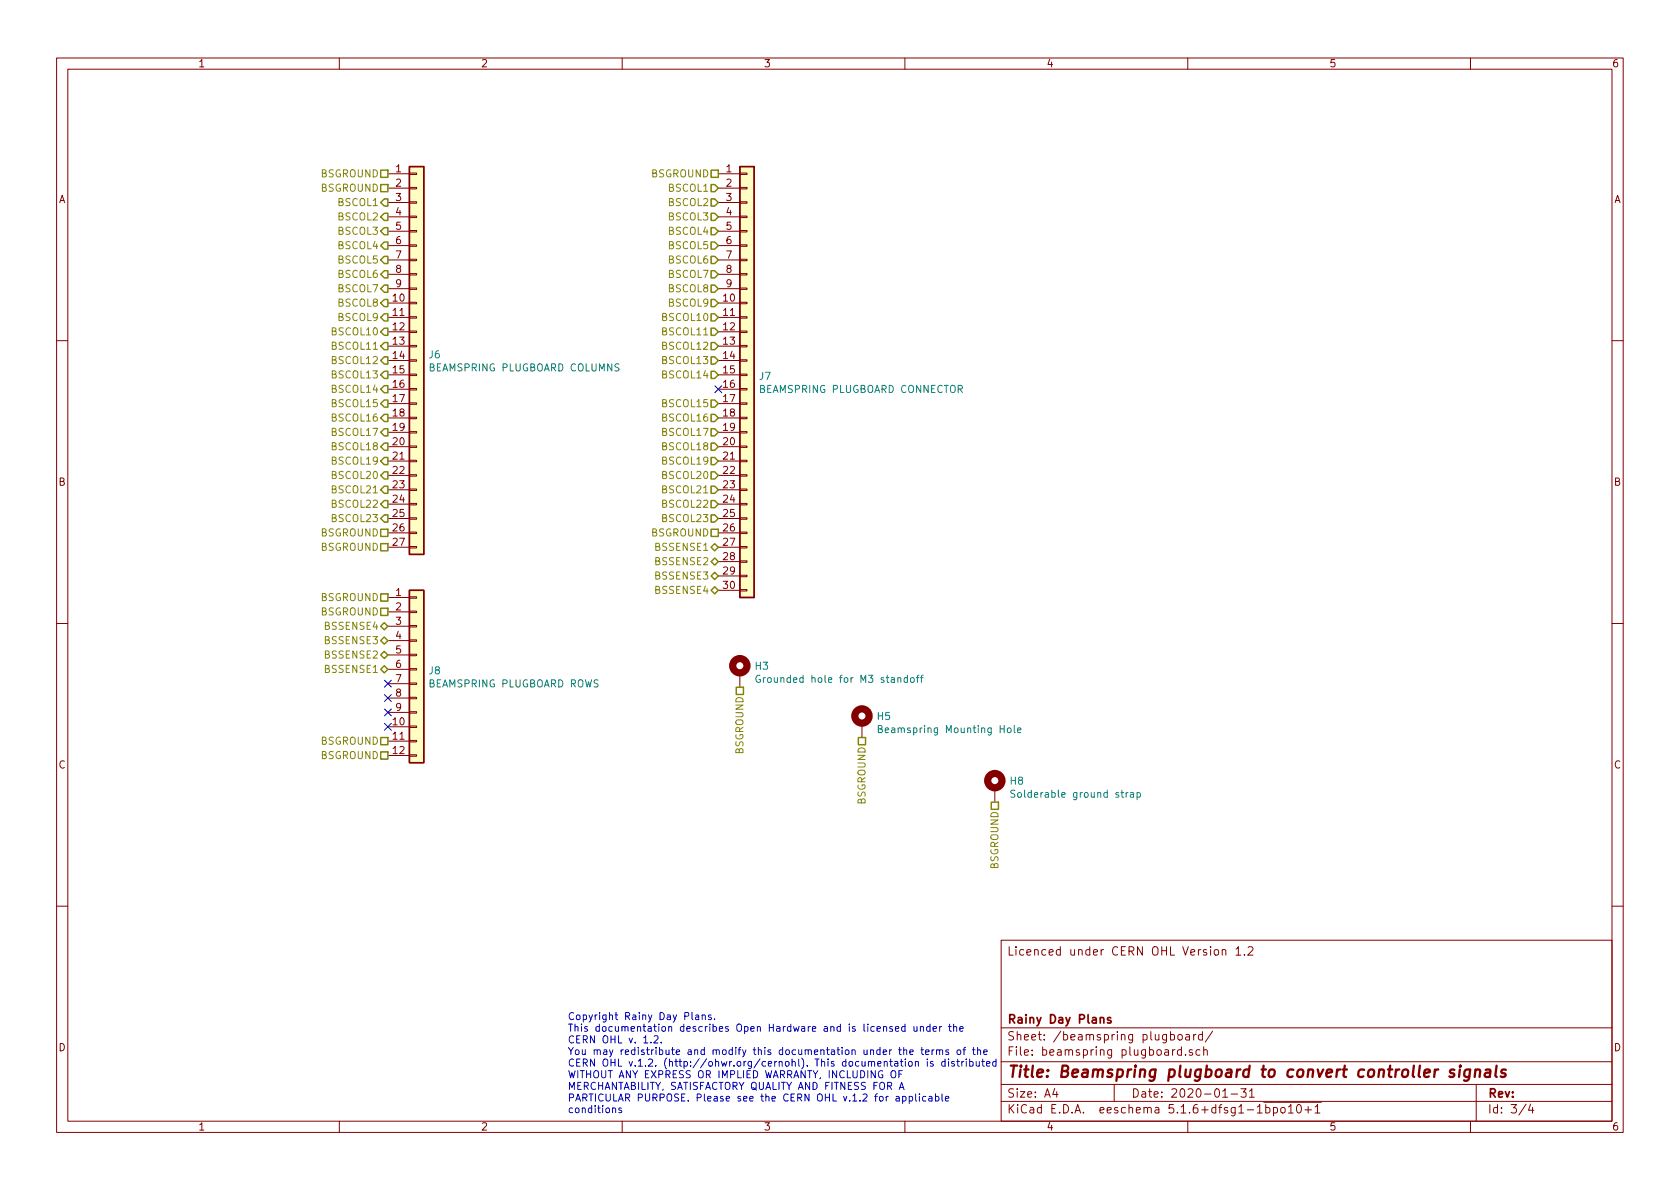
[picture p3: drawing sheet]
<svg xmlns="http://www.w3.org/2000/svg" width="297mm" height="210mm" viewBox="0 0 297 210" stroke-linecap="round" stroke-linejoin="round" font-family="sans-serif">
<g fill="none" stroke="#840000" stroke-width=".18">
<path d="M10 10.3h277v189.9h-277zM12 12.2h273v186.1h-273zM60 10.3v1.9M110 10.3v1.9M160 10.3v1.9M210 10.3v1.9M260 10.3v1.9M68.6 30.7h3.8M68.6 33.3h3.8M68.6 35.8h3.8M68.6 38.3h3.8M72.4 38.2h1.3v.3h-1.3z"/>
<path d="M72.4 35.7h1.3v.2h-1.3zM72.4 33.1h1.3v.3h-1.3zM72.4 30.6h1.3v.3h-1.3zM127 30.7h3.8M127 33.3h3.8M127 35.8h3.8M127 38.3h3.8M130.8 38.2h1.3v.3h-1.3zM130.8 35.7h1.3v.2h-1.3zM130.8 33.1h1.3v.3h-1.3zM130.8 30.6h1.3v.3h-1.3zM68.6 53.6h3.8"/>
<path d="M68.6 56.1h3.8M68.6 58.7h3.8M68.6 40.9h3.8M68.6 43.4h3.8M68.6 46h3.8M68.6 48.5h3.8M68.6 51h3.8M72.4 58.5h1.3v.3h-1.3zM72.4 56h1.3v.3h-1.3zM72.4 53.5h1.3v.2h-1.3zM72.4 50.9h1.3v.3h-1.3zM72.4 48.4h1.3v.2h-1.3z"/>
<path d="M72.4 45.8h1.3v.3h-1.3zM72.4 43.3h1.3v.3h-1.3zM72.4 40.8h1.3v.2h-1.3zM127 53.6h3.8M127 56.1h3.8M127 58.7h3.8M127 40.9h3.8M127 43.4h3.8M127 46h3.8M127 48.5h3.8M127 51h3.8M130.8 58.5h1.3v.3h-1.3z"/>
<path d="M130.8 56h1.3v.3h-1.3zM130.8 53.5h1.3v.2h-1.3zM130.8 50.9h1.3v.3h-1.3zM130.8 48.4h1.3v.2h-1.3zM130.8 45.8h1.3v.3h-1.3zM130.8 43.3h1.3v.3h-1.3zM130.8 40.8h1.3v.2h-1.3zM10 60.2h2M68.6 61.2h3.8M68.6 63.7h3.8M68.6 66.3h3.8M68.6 68.8h3.8"/>
<path d="M68.6 71.4h3.8M68.6 73.9h3.8M68.6 76.4h3.8M68.6 79h3.8M72.4 78.9h1.3v.2h-1.3zM72.4 76.3h1.3v.3h-1.3zM72.4 73.8h1.3v.2h-1.3zM72.4 71.2h1.3v.3h-1.3zM72.4 68.7h1.3v.3h-1.3zM72.4 66.2h1.3v.2h-1.3zM72.4 63.6h1.3v.3h-1.3zM72.4 61.1h1.3v.2h-1.3z"/>
<path d="M127 61.2h3.8M127 63.7h3.8M127 66.3h3.8M127 68.8h3.8M127 71.4h3.8M127 73.9h3.8M127 76.4h3.8M127 79h3.8M130.8 78.9h1.3v.2h-1.3zM130.8 76.3h1.3v.3h-1.3zM130.8 73.8h1.3v.2h-1.3zM130.8 71.2h1.3v.3h-1.3z"/>
<path d="M130.8 68.7h1.3v.3h-1.3zM130.8 66.2h1.3v.2h-1.3zM130.8 63.6h1.3v.3h-1.3zM130.8 61.1h1.3v.2h-1.3zM285 60.2h2M68.6 81.5h3.8M68.6 84.1h3.8M68.6 86.6h3.8M68.6 89.1h3.8M68.6 91.7h3.8M68.6 94.2h3.8M68.6 96.8h3.8"/>
<path d="M72.4 96.6h1.3v.3h-1.3zM72.4 94.1h1.3v.3h-1.3zM72.4 91.6h1.3v.2h-1.3zM72.4 89h1.3v.3h-1.3zM72.4 86.5h1.3v.2h-1.3zM72.4 83.9h1.3v.3h-1.3zM72.4 81.4h1.3v.3h-1.3zM127 81.5h3.8M127 84.1h3.8M127 86.6h3.8M127 89.1h3.8M127 91.7h3.8"/>
<path d="M127 94.2h3.8M127 96.8h3.8M127 99.3h3.8M130.8 99.2h1.3v.2h-1.3zM130.8 96.6h1.3v.3h-1.3zM130.8 94.1h1.3v.3h-1.3zM130.8 91.6h1.3v.2h-1.3zM130.8 89h1.3v.3h-1.3zM130.8 86.5h1.3v.2h-1.3zM130.8 83.9h1.3v.3h-1.3zM130.8 81.4h1.3v.3h-1.3zM10 110.3h2"/>
<path d="M68.6 105.7h3.8M68.6 108.2h3.8M68.6 110.7h3.8M68.6 113.3h3.8M68.6 115.8h3.8M68.6 118.4h3.8M72.4 118.2h1.3v.3h-1.3zM72.4 115.7h1.3v.2h-1.3zM72.4 113.2h1.3v.2h-1.3zM72.4 110.6h1.3v.3h-1.3zM72.4 108.1h1.3v.2h-1.3zM72.4 105.5h1.3v.3h-1.3z"/>
<path d="M127 101.8h3.8M127 104.4h3.8M130.8 104.3h1.3v.2h-1.3zM130.8 101.7h1.3v.3h-1.3zM130.8 119v2.5M285 110.3h2M68.6 128.5h3.8M68.6 131.1h3.8M68.6 133.6h3.8M68.6 120.9h3.8M68.6 123.4h3.8M68.6 126h3.8"/>
<path d="M72.4 133.5h1.3v.2h-1.3zM72.4 130.9h1.3v.3h-1.3zM72.4 128.4h1.3v.2h-1.3zM72.4 125.9h1.3v.2h-1.3zM72.4 123.3h1.3v.3h-1.3zM72.4 120.8h1.3v.2h-1.3zM152.4 127.9v2.5M175.9 139.3v2.6M10 160.2h2M177 166.3h108v32h-108zM214.8 168l.2-.1 .4 .1v.8l-.2 .1-.4-.1zM216.1 168l.2-.1 .4 .1v.9"/>
<path d="M216.1 167.9v1M218.5 167.8l.4-.4v1.5M218.5 168.9h.9M220 168.8v.1M220.7 167.6l.2-.2h.3l.3 .2v.2l-.9 1.1h.9M285 160.2h2M60 198.3v1.9M110 198.3v1.9M160 198.3v1.9M177 194.8h108M177 191.8h108M177 187.8h108"/>
<path d="M177 181.8h108M186.5 192.5l-.4 1h1M186.8 193v1M197 191.8v3M207 183l.4-.1 .3 .3-.1 .6-.2 .1-.4-.1M207.7 185.6l-.4 .3M208.3 183.1l.2-.2 .5 .2v.7l-.2 .1-.5-.1zM208.9 185.7l-.4-.1-.3 .3 .1 .6 .2 .1 .4-.1M208.9 185.1v1.5M209.6 186.5v.1M209.7 183h.6v.9M210 198.3v1.9"/>
<path d="M210.3 183.3l-.5 .1-.2 .2 .2 .3 .5-.1M210.8 185.7l-.3-.1-.2 .2v.2l.5 .2v.3h-.5M211 182.9v1M211.5 182.9l-.4 .2-.1 .1M212.2 185.7l-.4-.1-.3 .3v.6l.3 .1 .4-.1M212.6 183l-.4-.1-.3 .3 .1 .6 .2 .1 .4-.1M212.6 182.4v1.5M212.8 185.7l.2-.1 .4 .1 .1 .9M212.8 185.1v1.5M214.4 182.3l-1.3 2M216.2 193l.4-.5v1.5M216.2 194h.8"/>
<path d="M217.7 193.5h1.1M219.4 192.5h.9l-.5 .6 .5 .1v.7l-.3 .1-.6-.1M220.9 193l.4-.5v1.5M220.9 194h.9M222.3 196.8h.9M223.4 194.9h10.3M223.8 195.9l.4-.1 .3 .3v.6l-.3 .1-.4-.1M223.8 195.3v1.5M225.2 195.9l.4-.1 .3 .3-.1 .6-.2 .1-.4-.1M225.2 195.8v1.5M226.5 196l.2-.2 .5 .2v.5l-.1 .2-.4 .1-.2-.1zM227.8 195.8l.4-.5v1.5"/>
<path d="M227.8 196.8h.9M229.4 195.4l.2-.1a.8 .8 0 0 1 .5 .8 .8 .8 0 0 1-.5 .7 1 1 0 0 1-.2-1.4zM230.7 196.3h1.2M231.3 195.7v1.1M232.5 195.8l.4-.5v1.5M232.5 196.8h.9M260 198.3v1.9M261 191.8v6.5M269.8 195.2l-1.2 2M270.6 195.2l-.3 1.1h.9M271 195.8v1"/>
</g>
<path d="M257.1 189.2a.49 .49 0 0 0-.7 .3v.2l.5 .1 .2 .3-.3 .3-.5-.1M258.1 189.1l-.1 1.3M258.2 188.4l-.1 .1 .1 .1v-.2v.2M259.9 189.2a.68 .68 0 0 0-1 .3v.8l.3 .1 .6-.1M259.9 189.1l-.2 1.6a.6 .6 0 0 1-.8 .3M260.9 189.3a.5 .5 0 0 1 .8 .1l-.1 1M260.9 189.1l-.2 1.3M262.7 189.2h.8l-.1 1.2M263.5 189.6l-.7 .1a.4 .4 0 0 0-.3 .3 .4 .4 0 0 0 .2 .4l.7-.1M264.6 188.4l-.2 1.8 .2 .2M266.2 189.2h-.6l-.2 .3 .3 .3 .4 .1 .1 .3-.1 .1-.2 .1-.6-.1" fill="none" stroke="#840000" stroke-width=".41"/>
<path d="M194.5 180.1l.2-.2 .4 .1 .1 .9M196.4 180a.37 .37 0 0 0-.6 .1l.1 .3 .5 .1 .1 .1-.3 .3-.4-.1" fill="none" stroke="#840000" stroke-width=".3"/>
<g fill="#ffffc2" stroke="#ffffc2" stroke-width=".18">
<path d="M72.4 104.4h2.5v30.5h-2.5z"/>
<path d="M130.8 29.5h2.5v76.2h-2.5z"/>
<path d="M72.4 29.5h2.5v68.5h-2.5z"/>
</g>
<path d="M72.4 29.5h2.5v68.5h-2.5zM130.8 29.5h2.5v76.2h-2.5zM72.4 104.4h2.5v30.5h-2.5z" fill="none" stroke="#840000" stroke-width=".25"/>
<g fill="none" stroke="#008484" stroke-width=".18">
<path d="M109.4 64.4l-.4-.1-.2 .2-.1 .2 .1 .2 .5 .2 .1 .3-.2 .2h-.5M134.4 119.5a.59 .59 0 0 0-.8 .5 .59 .59 0 0 0 .8 .6v-.5h-.2M160.4 119.9l-.3-.1-.3 .3 .1 .5h.5M160.4 119.4v1.3M161.1 119.9l.3-.1 .2 .3v.3l-.2 .3-.3-.1-.1-.2zM162 119.8h.5M162.5 119.4l-.3 .2v1.1M162.7 119.8h.5M163.2 119.4l-.3 .2v1.1M155.3 128.9l.6-.1v-.4l-.6-.1v1.3h.5l.2-.3v-.2l-.3-.2M178.2 128.8l.1-.1 .4 .1 .1 .5-.2 .2-.3 .1-.1-.2zM179.3 128.3v1.1l.2 .2"/>
<path d="M179.5 139.8l-.5-.1-.2 .1-.1 .3 .1 .2 .5 .2 .2 .3-.3 .2-.5-.1M179.9 129.1l.6-.1v-.2l-.4-.1-.2 .2 .1 .6h.5M199.5 140.2h-.3l-.1 .2M199.9 140.2h.5v.8M200.4 140.5h-.4l-.2 .2 .2 .3 .4-.1M201 140.2h.4l.3 .2-.2 .5h-.5M201 140.2v1.2"/>
</g>
<g fill="none" stroke="#840000" stroke-width="1.3">
<circle cx="130.8" cy="117.7" r="1.27"/>
<circle cx="152.4" cy="126.6" r="1.27"/>
<circle cx="175.9" cy="138" r="1.27"/>
</g>
<g fill="none" stroke="#848400" stroke-width=".25">
<path d="M67.3 30.1h1.3v1.3h-1.3zM67.3 32.6h1.3v1.3h-1.3zM67.3 38.3l.6-.6h.7v1.3h-.7zM67.3 35.8l.6-.6h.7v1.2h-.7zM125.7 30.1h1.3v1.3h-1.3zM125.7 37.7h.7l.6 .6-.6 .7h-.7zM125.7 35.2h.7l.6 .6-.6 .6h-.7zM125.7 32.6h.7l.6 .7-.6 .6h-.7zM67.3 58.7l.6-.7h.7v1.3h-.7zM67.3 56.1l.6-.6h.7v1.3h-.7zM67.3 53.6l.6-.6h.7v1.2h-.7zM67.3 51l.6-.6h.7v1.3h-.7z"/>
<path d="M67.3 48.5l.6-.6h.7v1.2h-.7zM67.3 46l.6-.7h.7v1.3h-.7zM67.3 40.9l.6-.6h.7v1.2h-.7zM67.9 42.8h.7v1.3h-.7l-.6-.7zM125.7 58h.7l.6 .7-.6 .6h-.7zM125.7 55.5h.7l.6 .6-.6 .7h-.7zM125.7 53h.7l.6 .6-.6 .6h-.7zM125.7 50.4h.7l.6 .6-.6 .7h-.7zM125.7 47.9h.7l.6 .6-.6 .6h-.7zM125.7 45.3h.7l.6 .7-.6 .6h-.7zM125.7 42.8h.7l.6 .6-.6 .7h-.7zM125.7 40.3h.7l.6 .6-.6 .6h-.7z"/>
<path d="M67.3 76.4l.6-.6h.7v1.3h-.7zM67.3 71.4l.6-.7h.7v1.3h-.7zM67.3 66.3l.6-.6h.7v1.2h-.7zM67.9 78.4h.7v1.2h-.7l-.6-.6zM67.9 73.3h.7v1.2h-.7l-.6-.6zM67.9 68.2h.7v1.3h-.7l-.6-.7zM67.9 63.1h.7v1.3h-.7l-.6-.7zM67.9 60.6h.7v1.2h-.7l-.6-.6zM125.7 63.1h.7l.6 .6-.6 .7h-.7zM125.7 78.4h.7l.6 .6-.6 .6h-.7zM125.7 75.8h.7l.6 .6-.6 .7h-.7zM125.7 73.3h.7l.6 .6-.6 .6h-.7z"/>
<path d="M125.7 70.7h.7l.6 .7-.6 .6h-.7zM125.7 65.7h.7l.6 .6-.6 .6h-.7zM125.7 60.6h.7l.6 .6-.6 .6h-.7zM67.3 93.6h1.3v1.3h-1.3zM67.3 96.1h1.3v1.3h-1.3zM67.3 81.5l.6-.6h.7v1.3h-.7zM67.3 86.6l.6-.6h.7v1.2h-.7zM67.9 91.1h.7v1.2h-.7l-.6-.6zM67.9 88.5h.7v1.3h-.7l-.6-.7zM67.9 83.4h.7v1.3h-.7l-.6-.6zM125.7 91.1h.7l.6 .6-.6 .6h-.7zM125.7 88.5h.7l.6 .6-.6 .7h-.7z"/>
<path d="M125.7 86h.7l.6 .6-.6 .6h-.7zM125.7 83.4h.7l.6 .7-.6 .6h-.7zM125.7 80.9h.7l.6 .6-.6 .7h-.7zM125.7 96.8l.7-.7 .6 .7-.6 .6zM125.7 93.6h1.3v1.3h-1.3zM126.4 98.7l.6 .6-.6 .6-.7-.6zM67.3 110.7l.6-.6 .7 .6-.7 .7zM67.3 113.3l.6-.7 .7 .7-.7 .6zM67.3 115.8l.6-.6 .7 .6-.7 .7zM67.3 118.4l.6-.7 .7 .7-.7 .6zM67.3 105h1.3v1.3h-1.3zM67.3 107.6h1.3v1.2h-1.3z"/>
<path d="M125.7 101.8l.7-.6 .6 .6-.6 .7zM125.7 104.4l.7-.6 .6 .6-.6 .6zM67.3 130.4h1.3v1.3h-1.3zM67.3 133h1.3v1.2h-1.3zM130.2 121.5h1.2v1.3h-1.2zM151.8 130.4h1.2v1.3h-1.2zM175.3 141.9h1.2v1.2h-1.2z"/>
</g>
<g fill="none" stroke="#0000c2" stroke-width=".18">
<path d="M122.4 179v1.1l.1 .2M123 179.5h.5v.8M123.5 179.8h-.4l-.1 .2v.3h.5M124.2 179.6l.1-.1h.3l.1 .8M124.2 179.5v.8M125.7 179.5h-.3l-.2 .1 .1 .2 .4 .2v.3h-.5M108.3 196.1l.2-.2 .3 .1 .1 .8M109.9 196l-.3-.1-.2 .2 .1 .2 .4 .1v.3h-.5M115.6 183.3l.5-.1 .3 .3-.1 .2-.7 .7h.8M116.9 184.3v.1M126.3 180.2v.1M157.6 189.5l.2-.2a.45 .45 0 0 1 .6 .5v.4l-.2 .3h-.5a.92 .92 0 0 1-.1-1z"/>
<path d="M157.8 181.6l-.3-.1-.2 .2 .1 .2 .4 .1v.3h-.5M158.3 181.9l.6-.1v-.2l-.4-.1-.2 .2 .1 .6h.5M158.4 193.9h.5l.1 .8M158.9 189.9h.5M159 192.7l.4-1.3 .4 1.3M159 194.2h-.4l-.2 .2v.3h.6M159.1 192.3h.6M159.5 189.3h-.6v1.3M159.6 193.9h.4l.2 .2-.1 .6h-.5M159.6 193.9v1.2M159.8 185.8l.2-.2 .3 .1v.8M159.8 185.2v1.3"/>
<path d="M160 181.6l-.3-.1-.3 .3 .1 .5h.5M160 181.1v1.3M160.7 187.8l.2-.1 .3 .1 .1 .5-.1 .2h-.3l-.2-.1zM160.8 193.9h.3l.3 .2-.2 .6h-.4M160.8 193.9v1.2M160.9 186l.6-.1-.1-.2-.3-.1-.2 .2v.6h.5M161.6 181.5v.8l.4 .1 .1-.2M161.8 187.8l.2-.1 .3 .1 .1 .7M161.8 187.7v.8M161.9 193.4v1.1l.2 .2M162.1 181.5v.9M162.6 193.4v.2"/>
<path d="M162.6 193.9v.8M162.7 181.7l.2-.2 .3 .1 .1 .8M162.7 181.5v.9M162.8 185.6h.5M163 185.2v1.1l.3 .2M163.7 186l.6-.1-.1-.2-.4-.1-.1 .2v.6h.5M163.7 193.9h-.4l-.2 .2 .1 .6h.5M164 187.3v.1M164 187.7v.8M164.3 193.9h.4l.1 .8M164.4 181.6l-.3-.1-.3 .3 .2 .5h.4M164.4 181.1v1.3"/>
<path d="M164.8 194.2h-.4l-.2 .2 .1 .3h.5M164.8 185.6v.9M165 181.9l.6-.1-.1-.2-.3-.1-.2 .2v.6h.5M165 187.8l-.3-.1-.2 .2 .1 .2 .4 .1v.3h-.5M165.2 185.6l-.4 .3M165.4 193.9h.4l.2 .2-.1 .6h-.5M165.4 193.4v1.3M165.6 185.8l.2-.2 .3 .1v.8M165.6 185.6v.9M166.1 185.8l.2-.2 .3 .1 .1 .8M166.1 181.5v.9M166.5 181.5l-.3 .1-.1 .2"/>
<path d="M166.5 193.4v1.1l.2 .2M167.1 187.8l-.4-.1-.2 .2 .1 .6h.5M167.1 187.3v1.2M167.2 194.3l.6-.1-.1-.3h-.4l-.1 .2v.6h.5M167.7 185.7l-.3-.1-.2 .2 .1 .2 .4 .1v.3h-.5M167.7 181.5h.5M167.7 187.3v.1M167.7 187.7v.8M167.9 181.1v1.1l.3 .2M168.6 181.7l.2-.2 .3 .1 .1 .8M168.6 181.1v1.3M168.7 187.8l-.3-.1-.2 .2 .1 .2 .4 .1v.3h-.5"/>
<path d="M169.2 187.7h.4M169.3 185.8l.2-.2 .3 .2 .1 .5-.2 .1-.2 .1-.2-.1zM169.3 187.3v1.1l.3 .1M169.7 181.9l.6-.1-.1-.2-.3-.1-.2 .2v.6h.5M170.1 187.7v.8M170.2 185.6h.5M170.4 187.7l-.3 .2M170.7 185.2l-.3 .2v1.1M170.8 187.3v.1M170.8 187.7v.8M171.4 187.8l.4-.1 .3 .2-.2 .6h-.5M171.4 187.3v1.2"/>
<path d="M171.9 185.6h.5M172.1 185.2v1.1l.3 .2M172.6 187.7l.1 .8h.3l.2-.1M172.8 185.8l.2-.2 .3 .1 .1 .8M172.8 185.2v1.3M173.2 187.7v.8M173.6 187.7h.5M173.8 187.3v1.1l.3 .1M173.9 186l.6-.1v-.2l-.4-.1-.2 .2 .1 .6h.5M174.4 188.1l.6-.1v-.2l-.4-.1-.2 .2 .1 .6h.5M176.1 187.8l-.4-.1-.2 .2 .1 .6h.5M176.1 187.3v1.2"/>
</g>
<path d="M126.4 68.2l1.2 1.2M127.6 68.2l-1.2 1.2M68 127.9l1.2 1.2M68 125.4l1.2 1.2M68 122.8l1.2 1.2M68 120.3l1.2 1.2M69.2 127.9l-1.2 1.2M69.2 125.4l-1.2 1.2M69.2 122.8l-1.2 1.2M69.2 120.3l-1.2 1.2" fill="none" stroke="#000084" stroke-width=".18"/>
<text font-size="2.8" fill="#840000" x="178" y="190.5">Title: Beamspring plugboard to convert controller signals</text>
<g font-size="2.1" fill="#840000">
<text x="178" y="169">Licenced under CERN OHL Version 1.2</text>
<text x="178" y="184">Sheet: /beamspring plugboard/</text>
<text x="178" y="181">Rainy Day Plans</text>
<text x="178" y="186.7">File: beamspring plugboard.sch</text>
<text x="178" y="196.9">KiCad E.D.A. eeschema 5.1.6+dfsg1-1bpo10+1</text>
<text x="178" y="194.1">Size: A4</text>
<text x="200" y="194.1">Date: 2020-01-31</text>
<text x="263" y="194.1">Rev:</text>
<text x="263" y="196.9">Id: 3/4</text>
</g>
<g font-size="1.8" fill="#840000">
<text x="35" y="11.9">1</text>
<text x="85" y="11.9">2</text>
<text x="135" y="11.9">3</text>
<text x="185" y="11.9">4</text>
<text x="235" y="11.9">5</text>
<text x="285" y="11.9">6</text>
<text x="10.4" y="35.9">A</text>
<text x="70" y="30.5">1</text>
<text x="70" y="33">2</text>
<text x="70" y="35.6">3</text>
<text x="128.4" y="30.5">1</text>
<text x="128.4" y="33">2</text>
<text x="128.4" y="35.6">3</text>
<text x="285.4" y="35.9">A</text>
<text x="70" y="38.1">4</text>
<text x="70" y="40.6">5</text>
<text x="128.4" y="38.1">4</text>
<text x="128.4" y="40.6">5</text>
<text x="70" y="43.2">6</text>
<text x="70" y="45.7">7</text>
<text x="128.4" y="43.2">6</text>
<text x="128.4" y="45.7">7</text>
<text x="69.5" y="53.3">10</text>
<text x="70" y="48.3">8</text>
<text x="70" y="50.8">9</text>
<text x="127.9" y="53.3">10</text>
<text x="128.4" y="48.3">8</text>
<text x="128.4" y="50.8">9</text>
<text x="69.5" y="55.9">11</text>
<text x="69.5" y="58.4">12</text>
<text x="127.9" y="55.9">11</text>
<text x="127.9" y="58.4">12</text>
<text x="69.5" y="61">13</text>
<text x="69.5" y="63.5">14</text>
<text x="127.9" y="61">13</text>
<text x="127.9" y="63.5">14</text>
<text x="69.5" y="66">15</text>
<text x="69.5" y="68.6">16</text>
<text x="69.5" y="71.1">17</text>
<text x="127.9" y="66">15</text>
<text x="127.9" y="68.6">16</text>
<text x="127.9" y="71.1">17</text>
<text x="69.5" y="73.7">18</text>
<text x="69.5" y="76.2">19</text>
<text x="127.9" y="73.7">18</text>
<text x="127.9" y="76.2">19</text>
<text x="69.5" y="78.7">20</text>
<text x="69.5" y="81.3">21</text>
<text x="69.5" y="83.8">22</text>
<text x="127.9" y="78.7">20</text>
<text x="127.9" y="81.3">21</text>
<text x="127.9" y="83.8">22</text>
<text x="10.4" y="85.9">B</text>
<text x="69.5" y="86.4">23</text>
<text x="69.5" y="88.9">24</text>
<text x="127.9" y="86.4">23</text>
<text x="127.9" y="88.9">24</text>
<text x="285.4" y="85.9">B</text>
<text x="69.5" y="91.4">25</text>
<text x="69.5" y="94">26</text>
<text x="127.9" y="91.4">25</text>
<text x="127.9" y="94">26</text>
<text x="69.5" y="96.5">27</text>
<text x="127.9" y="96.5">27</text>
<text x="127.9" y="99.1">28</text>
<text x="127.9" y="101.6">29</text>
<text x="70" y="105.4">1</text>
<text x="70" y="107.9">2</text>
<text x="127.9" y="104.1">30</text>
<text x="70" y="110.5">3</text>
<text x="70" y="113">4</text>
<text x="70" y="115.6">5</text>
<text x="70" y="118.1">6</text>
<text x="70" y="120.6">7</text>
<text x="70" y="123.2">8</text>
<text x="70" y="125.7">9</text>
<text x="69.5" y="128.3">10</text>
<text x="69.5" y="130.8">11</text>
<text x="10.4" y="135.9">C</text>
<text x="69.5" y="133.3">12</text>
<text x="285.4" y="135.9">C</text>
<text x="10.4" y="185.9">D</text>
<text x="285.4" y="185.9">D</text>
<text x="35" y="199.9">1</text>
<text x="85" y="199.9">2</text>
<text x="135" y="199.9">3</text>
<text x="185" y="199.9">4</text>
<text x="235" y="199.9">5</text>
<text x="285" y="199.9">6</text>
</g>
<g font-size="1.8" fill="#848400">
<text x="56.7" y="31.4">BSGROUND</text>
<text x="56.7" y="33.9">BSGROUND</text>
<text x="115.2" y="31.4">BSGROUND</text>
<text x="118.3" y="33.9">BSCOL1</text>
<text x="59.9" y="41.5">BSCOL3</text>
<text x="59.9" y="39">BSCOL2</text>
<text x="59.9" y="36.4">BSCOL1</text>
<text x="118.3" y="41.5">BSCOL4</text>
<text x="118.3" y="39">BSCOL3</text>
<text x="118.3" y="36.4">BSCOL2</text>
<text x="59.9" y="46.6">BSCOL5</text>
<text x="59.9" y="44.1">BSCOL4</text>
<text x="118.3" y="46.6">BSCOL6</text>
<text x="118.3" y="44.1">BSCOL5</text>
<text x="59.9" y="51.7">BSCOL7</text>
<text x="59.9" y="49.1">BSCOL6</text>
<text x="118.3" y="51.7">BSCOL8</text>
<text x="118.3" y="49.1">BSCOL7</text>
<text x="58.9" y="59.3">BSCOL10</text>
<text x="59.9" y="56.8">BSCOL9</text>
<text x="59.9" y="54.2">BSCOL8</text>
<text x="117.3" y="59.3">BSCOL11</text>
<text x="117.3" y="56.8">BSCOL10</text>
<text x="118.3" y="54.2">BSCOL9</text>
<text x="58.9" y="64.4">BSCOL12</text>
<text x="58.9" y="61.8">BSCOL11</text>
<text x="117.3" y="64.4">BSCOL13</text>
<text x="117.3" y="61.8">BSCOL12</text>
<text x="58.9" y="69.5">BSCOL14</text>
<text x="58.9" y="66.9">BSCOL13</text>
<text x="117.3" y="66.9">BSCOL14</text>
<text x="58.9" y="77.1">BSCOL17</text>
<text x="58.9" y="74.5">BSCOL16</text>
<text x="58.9" y="72">BSCOL15</text>
<text x="117.3" y="77.1">BSCOL17</text>
<text x="117.3" y="74.5">BSCOL16</text>
<text x="117.3" y="72">BSCOL15</text>
<text x="58.9" y="82.2">BSCOL19</text>
<text x="58.9" y="79.6">BSCOL18</text>
<text x="117.3" y="82.2">BSCOL19</text>
<text x="117.3" y="79.6">BSCOL18</text>
<text x="58.9" y="87.2">BSCOL21</text>
<text x="58.9" y="89.8">BSCOL22</text>
<text x="58.9" y="84.7">BSCOL20</text>
<text x="117.3" y="89.8">BSCOL22</text>
<text x="117.3" y="87.2">BSCOL21</text>
<text x="117.3" y="84.7">BSCOL20</text>
<text x="56.7" y="94.9">BSGROUND</text>
<text x="58.9" y="92.3">BSCOL23</text>
<text x="115.2" y="94.9">BSGROUND</text>
<text x="117.3" y="92.3">BSCOL23</text>
<text x="56.7" y="97.4">BSGROUND</text>
<text x="116" y="97.4">BSSENSE1</text>
<text x="116" y="99.9">BSSENSE2</text>
<text x="56.7" y="106.3">BSGROUND</text>
<text x="116" y="102.5">BSSENSE3</text>
<text x="116" y="105">BSSENSE4</text>
<text x="56.7" y="108.8">BSGROUND</text>
<text x="57.6" y="111.4">BSSENSE4</text>
<text x="57.6" y="113.9">BSSENSE3</text>
<text x="57.6" y="116.5">BSSENSE2</text>
<text x="57.6" y="119">BSSENSE1</text>
<text x="56.7" y="131.7">BSGROUND</text>
<text x="56.7" y="134.2">BSGROUND</text>
<text x="131.4" y="133.4" transform="rotate(-90 131.4 133.4)">BSGROUND</text>
<text x="153" y="142.3" transform="rotate(-90 153 142.3)">BSGROUND</text>
<text x="176.5" y="153.7" transform="rotate(-90 176.5 153.7)">BSGROUND</text>
</g>
<g font-size="1.8" fill="#008484">
<text x="75.9" y="63.4">J6</text>
<text x="76.1" y="65.7">BEAMSPRING PLUGBOARD COLUMNS</text>
<text x="134.3" y="67.2">J7</text>
<text x="134.4" y="69.5">BEAMSPRING PLUGBOARD CONNECTOR</text>
<text x="75.9" y="119.2">J8</text>
<text x="133.6" y="118.4">H3</text>
<text x="75.9" y="121.6">BEAMSPRING PLUGBOARD ROWS</text>
<text x="135.5" y="120.7">Grounded hole for M3 standoff</text>
<text x="155.2" y="127.3">H5</text>
<text x="156.4" y="129.6">Beamspring Mounting Hole</text>
<text x="178.7" y="138.8">H8</text>
<text x="180" y="141.1">Solderable ground strap</text>
</g>
<g font-size="1.8" fill="#0000c2">
<text x="100.3" y="180.4">Copyright Rainy Day Plans.</text>
<text x="100.3" y="182.4">This documentation describes Open Hardware and is licensed under the</text>
<text x="100.3" y="184.5">CERN OHL v. 1.2.</text>
<text x="100.3" y="186.6">You may redistribute and modify this documentation under the terms of the</text>
<text x="100.3" y="188.6">CERN OHL v.1.2. (http://ohwr.org/cernohl). This documentation is distributed</text>
<text x="100.3" y="190.7">WITHOUT ANY EXPRESS OR IMPLIED WARRANTY, INCLUDING OF</text>
<text x="100.3" y="192.7">MERCHANTABILITY, SATISFACTORY QUALITY AND FITNESS FOR A</text>
<text x="100.3" y="194.8">PARTICULAR PURPOSE. Please see the CERN OHL v.1.2 for applicable</text>
<text x="100.3" y="196.8">conditions</text>
</g>
</svg>
